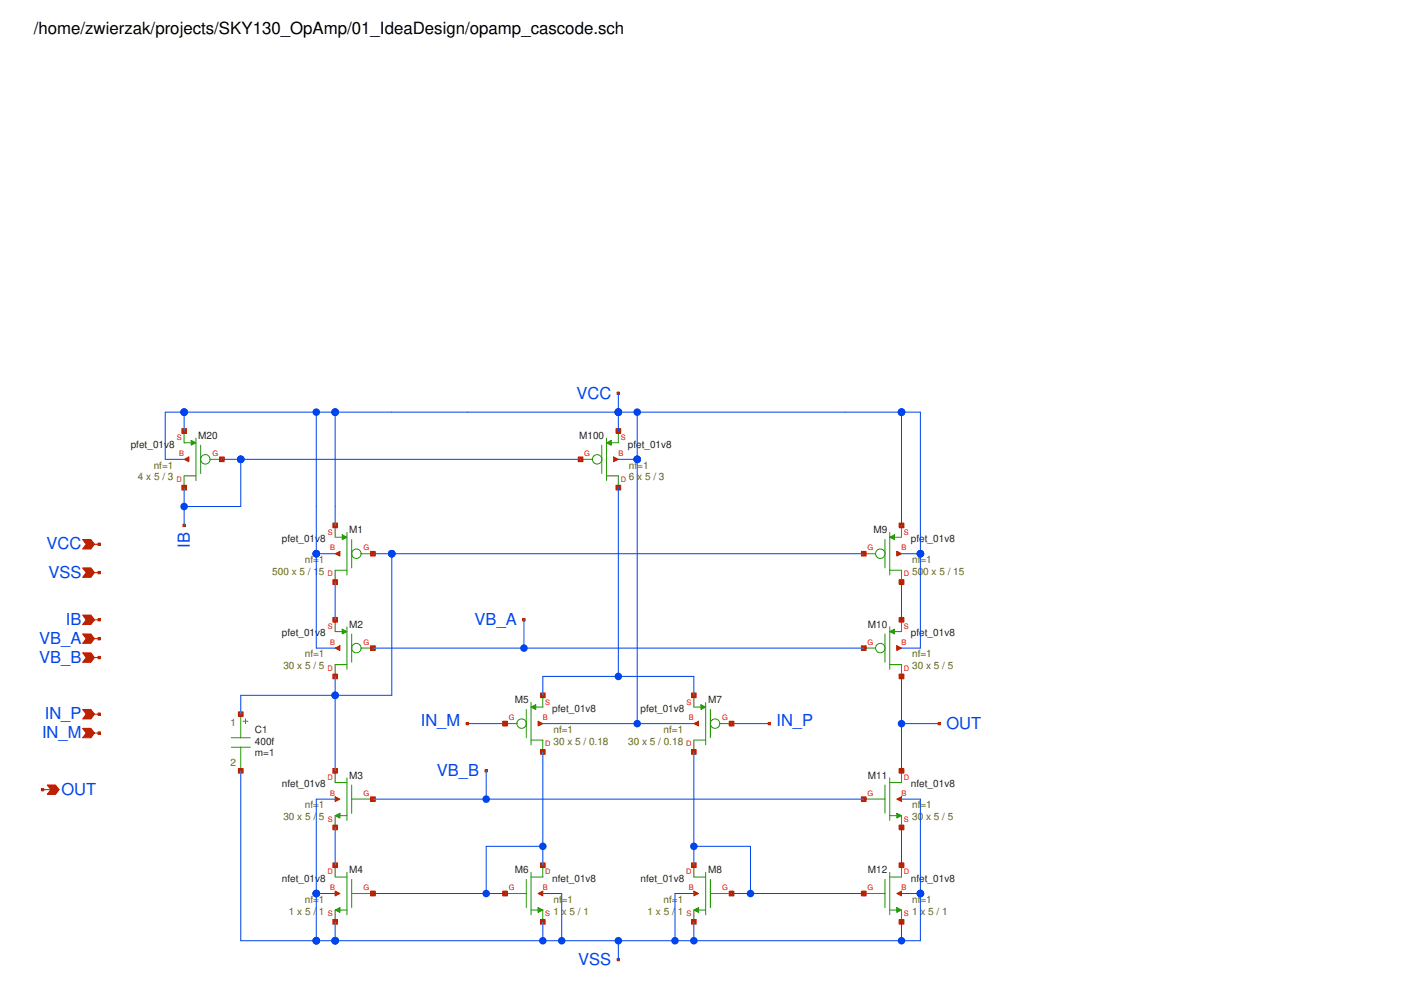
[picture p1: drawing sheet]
<svg xmlns="http://www.w3.org/2000/svg" width="297mm" height="210mm" viewBox="0 0 297 210" stroke-linecap="round" stroke-linejoin="round" font-family="sans-serif">
<path d="M180.9 116h2.5M185.4 113v6M186.4 111.5v8.9M186.4 119.5h2.4v2.4M188.8 110.1v2.4h-1.4" fill="none" stroke="#229800" stroke-width=".21"/>
<path d="M186.4 112.5l1-.5v1z" fill="#229800"/>
<g fill="none" stroke="#229800" stroke-width=".21">
<path d="M70.2 110.1v2.4h1.5M72.7 111.5v8.9M72.7 119.5h-2.5v2.4M73.7 113v6M75.6 116h2.5M186.4 112.5l1-.5v1z"/>
<circle cx="184.4" cy="116" r=".99"/>
</g>
<path d="M71.7 112l1 .5-1 .5z" fill="#229800"/>
<g fill="none" stroke="#229800" stroke-width=".21">
<path d="M121.6 96.2h2.5M126.1 93.3v5.9M127.1 91.8v8.9M127.1 99.7h2.4v2.5M129.5 90.3v2.5h-1.5M71.7 112l1 .5-1 .5z"/>
<circle cx="74.7" cy="116" r=".99"/>
</g>
<path d="M127.1 92.8l.9-.5v1z" fill="#229800"/>
<g fill="none" stroke="#229800" stroke-width=".21">
<path d="M38.6 90.3v2.5h1.5M41 91.8v8.9M41 99.7h-2.4v2.5M42 93.3v5.9M44 96.2h2.5M127.1 92.8l.9-.5v1z"/>
<circle cx="125.1" cy="96.2" r=".99"/>
</g>
<path d="M40.1 92.3l.9 .5-.9 .5z" fill="#229800"/>
<g fill="none" stroke="#229800" stroke-width=".21">
<path d="M40.1 92.3l.9 .5-.9 .5zM180.9 135.8h2.5M185.4 132.8v5.9M186.4 131.3v8.9M186.4 139.2h2.4v2.5M188.8 129.8v2.5h-1.4"/>
<circle cx="43" cy="96.2" r=".99"/>
</g>
<path d="M186.4 132.3l1-.5v1z" fill="#229800"/>
<g fill="none" stroke="#229800" stroke-width=".21">
<path d="M70.2 129.8v2.5h1.5M72.7 131.3v8.9M72.7 139.2h-2.5v2.5M73.7 132.8v5.9M75.6 135.8h2.5M186.4 132.3l1-.5v1z"/>
<circle cx="184.4" cy="135.8" r=".99"/>
</g>
<path d="M71.7 131.8l1 .5-1 .5z" fill="#229800"/>
<g fill="none" stroke="#229800" stroke-width=".21">
<path d="M71.7 131.8l1 .5-1 .5zM105.8 151.6h2.5M110.2 148.6v6M111.2 147.1v8.9M111.2 155h2.5v2.5M113.7 145.7v2.4h-1.5"/>
<circle cx="74.7" cy="135.8" r=".99"/>
</g>
<path d="M111.2 148.1l1-.5v1z" fill="#229800"/>
<g fill="none" stroke="#229800" stroke-width=".21">
<path d="M111.2 148.1l1-.5v1zM145.3 145.7v2.4h1.5M147.8 147.1v8.9M147.8 155h-2.5v2.5M148.8 148.6v6M150.8 151.6h2.5"/>
<circle cx="109.3" cy="151.6" r=".99"/>
</g>
<path d="M146.8 147.6l1 .5-1 .5z" fill="#229800"/>
<g fill="none" stroke="#229800" stroke-width=".21">
<path d="M146.8 147.6l1 .5-1 .5zM105.8 187.2h4.4M110.2 184.2v5.9M111.2 182.7v8.9M111.2 190.6h1.5M113.7 181.2v2.5h-2.5M113.7 190.6v2.5"/>
<circle cx="149.8" cy="151.6" r=".99"/>
</g>
<path d="M112.7 190.1l1 .5-1 .5z" fill="#229800"/>
<path d="M112.7 190.1l1 .5-1 .5zM145.3 181.2v2.5h2.5M145.3 190.6v2.5M146.3 190.6h1.5M147.8 182.7v8.9M148.8 187.2h4.5M148.8 184.2v5.9" fill="none" stroke="#229800" stroke-width=".21"/>
<path d="M145.3 190.6l1-.5v1z" fill="#229800"/>
<path d="M145.3 190.6l1-.5v1zM180.9 187.2h4.5M185.4 184.2v5.9M186.4 182.7v8.9M186.4 190.6h1.5M188.8 181.2v2.5h-2.4M188.8 190.6v2.5" fill="none" stroke="#229800" stroke-width=".21"/>
<path d="M187.9 190.1l.9 .5-.9 .5z" fill="#229800"/>
<path d="M70.2 181.2v2.5h2.5M70.2 190.6v2.5M71.2 190.6h1.5M72.7 182.7v8.9M73.7 187.2h4.4M73.7 184.2v5.9M187.9 190.1l.9 .5-.9 .5z" fill="none" stroke="#229800" stroke-width=".21"/>
<path d="M70.2 190.6l1-.5v1z" fill="#229800"/>
<path d="M180.9 167.4h4.5M185.4 164.4v6M186.4 163v8.9M186.4 170.9h1.5M188.8 161.5v2.4h-2.4M188.8 170.9v2.4M70.2 190.6l1-.5v1z" fill="none" stroke="#229800" stroke-width=".21"/>
<path d="M187.9 170.4l.9 .5-.9 .5z" fill="#229800"/>
<path d="M70.2 161.5v2.4h2.5M70.2 170.9v2.4M71.2 170.9h1.5M72.7 163v8.9M73.7 167.4h4.4M73.7 164.4v6M187.9 170.4l.9 .5-.9 .5z" fill="none" stroke="#229800" stroke-width=".21"/>
<path d="M70.2 170.9l1-.5v1z" fill="#229800"/>
<path d="M48.5 154.6h3.9M48.5 156.5h3.9M50.4 149.6v5M50.4 156.5v5M50.9 151.1h1M51.4 150.6v1M70.2 170.9l1-.5v1z" fill="none" stroke="#229800" stroke-width=".21"/>
<path d="M187.9 115.5l.9 .5-.9 .5z" fill="#ba2200"/>
<path d="M187.9 115.5l.9 .5-.9 .5zM188.4 121.4h.9v1h-.9z" fill="none" stroke="#ba2200" stroke-width=".21"/>
<path d="M188.4 121.4h.9v1h-.9z" fill="#ba2200"/>
<path d="M180.4 115.5h1v1h-1z" fill="none" stroke="#ba2200" stroke-width=".21"/>
<path d="M180.4 115.5h1v1h-1z" fill="#ba2200"/>
<path d="M188.4 109.6h.9v1h-.9z" fill="none" stroke="#ba2200" stroke-width=".21"/>
<path d="M188.4 109.6h.9v1h-.9z" fill="#ba2200"/>
<path d="M188.8 116h.1" fill="none" stroke="#ba2200" stroke-width=".21"/>
<path d="M70.2 116l1-.5v1z" fill="#ba2200"/>
<path d="M70.2 116l1-.5v1zM69.7 121.4h1v1h-1z" fill="none" stroke="#ba2200" stroke-width=".21"/>
<path d="M69.7 121.4h1v1h-1z" fill="#ba2200"/>
<path d="M77.6 115.5h1v1h-1z" fill="none" stroke="#ba2200" stroke-width=".21"/>
<path d="M77.6 115.5h1v1h-1z" fill="#ba2200"/>
<path d="M69.7 109.6h1v1h-1z" fill="none" stroke="#ba2200" stroke-width=".21"/>
<path d="M69.7 109.6h1v1h-1z" fill="#ba2200"/>
<path d="M70.2 116h.1" fill="none" stroke="#ba2200" stroke-width=".21"/>
<path d="M128.5 95.7l1 .5-1 .5z" fill="#ba2200"/>
<path d="M128.5 95.7l1 .5-1 .5zM129 101.7h1v.9h-1z" fill="none" stroke="#ba2200" stroke-width=".21"/>
<path d="M129 101.7h1v.9h-1z" fill="#ba2200"/>
<path d="M121.1 95.7h1v1h-1z" fill="none" stroke="#ba2200" stroke-width=".21"/>
<path d="M121.1 95.7h1v1h-1z" fill="#ba2200"/>
<path d="M129 89.8h1v1h-1z" fill="none" stroke="#ba2200" stroke-width=".21"/>
<path d="M129 89.8h1v1h-1z" fill="#ba2200"/>
<path d="M129.5 96.2h.1" fill="none" stroke="#ba2200" stroke-width=".21"/>
<path d="M38.6 96.2l1-.5v1z" fill="#ba2200"/>
<path d="M38.6 96.2l1-.5v1zM38.1 101.7h1v.9h-1z" fill="none" stroke="#ba2200" stroke-width=".21"/>
<path d="M38.1 101.7h1v.9h-1z" fill="#ba2200"/>
<path d="M46 95.7h1v1h-1z" fill="none" stroke="#ba2200" stroke-width=".21"/>
<path d="M46 95.7h1v1h-1z" fill="#ba2200"/>
<path d="M38.1 89.8h1v1h-1z" fill="none" stroke="#ba2200" stroke-width=".21"/>
<path d="M38.1 89.8h1v1h-1z" fill="#ba2200"/>
<path d="M38.6 96.2h.1" fill="none" stroke="#ba2200" stroke-width=".21"/>
<path d="M19.8 149.6h1" fill="none" stroke="#ba2200" stroke-width=".21"/>
<path d="M17.3 148.6h1.7l.8 1-.8 1h-1.7l.8-1z" fill="#ba2200"/>
<path d="M17.3 148.6h1.7l.8 1-.8 1h-1.7l.8-1zM20.5 149.4h.5v.5h-.5z" fill="none" stroke="#ba2200" stroke-width=".21"/>
<path d="M20.5 149.4h.5v.5h-.5z" fill="#ba2200"/>
<path d="M19.8 153.6h1" fill="none" stroke="#ba2200" stroke-width=".21"/>
<path d="M17.3 152.6h1.7l.8 1-.8 1h-1.7l.8-1z" fill="#ba2200"/>
<path d="M17.3 152.6h1.7l.8 1-.8 1h-1.7l.8-1zM20.5 153.3h.5v.5h-.5z" fill="none" stroke="#ba2200" stroke-width=".21"/>
<path d="M20.5 153.3h.5v.5h-.5z" fill="#ba2200"/>
<path d="M19.8 114h1" fill="none" stroke="#ba2200" stroke-width=".21"/>
<path d="M17.3 113h1.7l.8 1-.8 1h-1.7l.8-1z" fill="#ba2200"/>
<path d="M17.3 113h1.7l.8 1-.8 1h-1.7l.8-1zM20.5 113.8h.5v.5h-.5z" fill="none" stroke="#ba2200" stroke-width=".21"/>
<path d="M20.5 113.8h.5v.5h-.5z" fill="#ba2200"/>
<path d="M19.8 120h1" fill="none" stroke="#ba2200" stroke-width=".21"/>
<path d="M17.3 119h1.7l.8 1-.8 .9h-1.7l.8-.9z" fill="#ba2200"/>
<path d="M17.3 119h1.7l.8 1-.8 .9h-1.7l.8-.9zM20.5 119.7h.5v.5h-.5z" fill="none" stroke="#ba2200" stroke-width=".21"/>
<path d="M20.5 119.7h.5v.5h-.5z" fill="#ba2200"/>
<path d="M160.9 151.3h.5v.5h-.5z" fill="none" stroke="#ba2200" stroke-width=".21"/>
<path d="M160.9 151.3h.5v.5h-.5z" fill="#ba2200"/>
<path d="M97.6 151.3h.5v.5h-.5z" fill="none" stroke="#ba2200" stroke-width=".21"/>
<path d="M97.6 151.3h.5v.5h-.5z" fill="#ba2200"/>
<path d="M129.3 200.8h.5v.5h-.5z" fill="none" stroke="#ba2200" stroke-width=".21"/>
<path d="M129.3 200.8h.5v.5h-.5z" fill="#ba2200"/>
<path d="M129.3 82.1h.5v.5h-.5z" fill="none" stroke="#ba2200" stroke-width=".21"/>
<path d="M129.3 82.1h.5v.5h-.5z" fill="#ba2200"/>
<path d="M8.9 165.4h1.7" fill="none" stroke="#ba2200" stroke-width=".21"/>
<path d="M9.9 164.4h1.7l.8 1-.8 1h-1.7l.7-1z" fill="#ba2200"/>
<path d="M8.7 165.2h.5v.5h-.5zM9.9 164.4h1.7l.8 1-.8 1h-1.7l.7-1z" fill="none" stroke="#ba2200" stroke-width=".21"/>
<path d="M8.7 165.2h.5v.5h-.5z" fill="#ba2200"/>
<path d="M196.5 151.3h.5v.5h-.5z" fill="none" stroke="#ba2200" stroke-width=".21"/>
<g fill="#ba2200">
<path d="M196.5 151.3h.5v.5h-.5z"/>
<path d="M187.9 135.3l.9 .5-.9 .5z"/>
</g>
<path d="M187.9 135.3l.9 .5-.9 .5zM188.4 141.2h.9v1h-.9z" fill="none" stroke="#ba2200" stroke-width=".21"/>
<path d="M188.4 141.2h.9v1h-.9z" fill="#ba2200"/>
<path d="M180.4 135.3h1v1h-1z" fill="none" stroke="#ba2200" stroke-width=".21"/>
<path d="M180.4 135.3h1v1h-1z" fill="#ba2200"/>
<path d="M188.4 129.3h.9v1h-.9z" fill="none" stroke="#ba2200" stroke-width=".21"/>
<path d="M188.4 129.3h.9v1h-.9z" fill="#ba2200"/>
<path d="M188.8 135.8h.1" fill="none" stroke="#ba2200" stroke-width=".21"/>
<path d="M70.2 135.8l1-.5v1z" fill="#ba2200"/>
<path d="M70.2 135.8l1-.5v1zM69.7 141.2h1v1h-1z" fill="none" stroke="#ba2200" stroke-width=".21"/>
<path d="M69.7 141.2h1v1h-1z" fill="#ba2200"/>
<path d="M77.6 135.3h1v1h-1z" fill="none" stroke="#ba2200" stroke-width=".21"/>
<path d="M77.6 135.3h1v1h-1z" fill="#ba2200"/>
<path d="M69.7 129.3h1v1h-1z" fill="none" stroke="#ba2200" stroke-width=".21"/>
<path d="M69.7 129.3h1v1h-1z" fill="#ba2200"/>
<path d="M70.2 135.8h.1" fill="none" stroke="#ba2200" stroke-width=".21"/>
<path d="M109.5 129.6h.5v.5h-.5z" fill="none" stroke="#ba2200" stroke-width=".21"/>
<path d="M109.5 129.6h.5v.5h-.5z" fill="#ba2200"/>
<path d="M101.6 161.2h.5v.5h-.5z" fill="none" stroke="#ba2200" stroke-width=".21"/>
<g fill="#ba2200">
<path d="M101.6 161.2h.5v.5h-.5z"/>
<path d="M112.7 151.1l1 .5-1 .5z"/>
</g>
<path d="M112.7 151.1l1 .5-1 .5zM113.2 157h1v1h-1z" fill="none" stroke="#ba2200" stroke-width=".21"/>
<path d="M113.2 157h1v1h-1z" fill="#ba2200"/>
<path d="M105.3 151.1h1v1h-1z" fill="none" stroke="#ba2200" stroke-width=".21"/>
<path d="M105.3 151.1h1v1h-1z" fill="#ba2200"/>
<path d="M113.2 145.2h1v.9h-1z" fill="none" stroke="#ba2200" stroke-width=".21"/>
<path d="M113.2 145.2h1v.9h-1z" fill="#ba2200"/>
<path d="M113.7 151.6h.1" fill="none" stroke="#ba2200" stroke-width=".21"/>
<path d="M145.3 151.6l1-.5v1z" fill="#ba2200"/>
<path d="M144.9 157h.9v1h-.9zM145.3 151.6l1-.5v1z" fill="none" stroke="#ba2200" stroke-width=".21"/>
<path d="M144.9 157h.9v1h-.9z" fill="#ba2200"/>
<path d="M152.8 151.1h.9v1h-.9z" fill="none" stroke="#ba2200" stroke-width=".21"/>
<path d="M152.8 151.1h.9v1h-.9z" fill="#ba2200"/>
<path d="M144.9 145.2h.9v.9h-.9z" fill="none" stroke="#ba2200" stroke-width=".21"/>
<path d="M144.9 145.2h.9v.9h-.9z" fill="#ba2200"/>
<path d="M145.3 151.6h.1" fill="none" stroke="#ba2200" stroke-width=".21"/>
<path d="M112.7 187.2l1-.5v1z" fill="#ba2200"/>
<path d="M112.7 187.2l1-.5v1zM113.2 180.8h1v.9h-1z" fill="none" stroke="#ba2200" stroke-width=".21"/>
<path d="M113.2 180.8h1v.9h-1z" fill="#ba2200"/>
<path d="M105.3 186.7h1v1h-1z" fill="none" stroke="#ba2200" stroke-width=".21"/>
<path d="M105.3 186.7h1v1h-1z" fill="#ba2200"/>
<path d="M113.2 192.6h1v1h-1z" fill="none" stroke="#ba2200" stroke-width=".21"/>
<path d="M113.2 192.6h1v1h-1z" fill="#ba2200"/>
<path d="M113.7 187.2h.1" fill="none" stroke="#ba2200" stroke-width=".21"/>
<path d="M145.3 186.7l1 .5-1 .5z" fill="#ba2200"/>
<path d="M144.9 180.8h.9v.9h-.9zM145.3 186.7l1 .5-1 .5z" fill="none" stroke="#ba2200" stroke-width=".21"/>
<path d="M144.9 180.8h.9v.9h-.9z" fill="#ba2200"/>
<path d="M152.8 186.7h.9v1h-.9z" fill="none" stroke="#ba2200" stroke-width=".21"/>
<path d="M152.8 186.7h.9v1h-.9z" fill="#ba2200"/>
<path d="M144.9 192.6h.9v1h-.9z" fill="none" stroke="#ba2200" stroke-width=".21"/>
<path d="M144.9 192.6h.9v1h-.9z" fill="#ba2200"/>
<path d="M145.3 187.2h.1" fill="none" stroke="#ba2200" stroke-width=".21"/>
<path d="M187.9 187.2l.9-.5v1z" fill="#ba2200"/>
<path d="M187.9 187.2l.9-.5v1zM188.4 180.8h.9v.9h-.9z" fill="none" stroke="#ba2200" stroke-width=".21"/>
<path d="M188.4 180.8h.9v.9h-.9z" fill="#ba2200"/>
<path d="M180.4 186.7h1v1h-1z" fill="none" stroke="#ba2200" stroke-width=".21"/>
<path d="M180.4 186.7h1v1h-1z" fill="#ba2200"/>
<path d="M188.4 192.6h.9v1h-.9z" fill="none" stroke="#ba2200" stroke-width=".21"/>
<path d="M188.4 192.6h.9v1h-.9z" fill="#ba2200"/>
<path d="M188.8 187.2h.1" fill="none" stroke="#ba2200" stroke-width=".21"/>
<path d="M70.2 186.7l1 .5-1 .5z" fill="#ba2200"/>
<path d="M69.7 180.8h1v.9h-1zM70.2 186.7l1 .5-1 .5z" fill="none" stroke="#ba2200" stroke-width=".21"/>
<path d="M69.7 180.8h1v.9h-1z" fill="#ba2200"/>
<path d="M77.6 186.7h1v1h-1z" fill="none" stroke="#ba2200" stroke-width=".21"/>
<path d="M77.6 186.7h1v1h-1z" fill="#ba2200"/>
<path d="M69.7 192.6h1v1h-1z" fill="none" stroke="#ba2200" stroke-width=".21"/>
<path d="M69.7 192.6h1v1h-1z" fill="#ba2200"/>
<path d="M70.2 187.2h.1" fill="none" stroke="#ba2200" stroke-width=".21"/>
<path d="M187.9 167.4l.9-.5v1z" fill="#ba2200"/>
<path d="M187.9 167.4l.9-.5v1zM188.4 161h.9v1h-.9z" fill="none" stroke="#ba2200" stroke-width=".21"/>
<path d="M188.4 161h.9v1h-.9z" fill="#ba2200"/>
<path d="M180.4 166.9h1v1h-1z" fill="none" stroke="#ba2200" stroke-width=".21"/>
<path d="M180.4 166.9h1v1h-1z" fill="#ba2200"/>
<path d="M188.4 172.8h.9v1h-.9z" fill="none" stroke="#ba2200" stroke-width=".21"/>
<path d="M188.4 172.8h.9v1h-.9z" fill="#ba2200"/>
<path d="M188.8 167.4h.1" fill="none" stroke="#ba2200" stroke-width=".21"/>
<path d="M70.2 166.9l1 .5-1 .5z" fill="#ba2200"/>
<path d="M69.7 161h1v1h-1zM70.2 166.9l1 .5-1 .5z" fill="none" stroke="#ba2200" stroke-width=".21"/>
<path d="M69.7 161h1v1h-1z" fill="#ba2200"/>
<path d="M77.6 166.9h1v1h-1z" fill="none" stroke="#ba2200" stroke-width=".21"/>
<path d="M77.6 166.9h1v1h-1z" fill="#ba2200"/>
<path d="M69.7 172.8h1v1h-1z" fill="none" stroke="#ba2200" stroke-width=".21"/>
<path d="M69.7 172.8h1v1h-1z" fill="#ba2200"/>
<path d="M70.2 167.4h.1" fill="none" stroke="#ba2200" stroke-width=".21"/>
<path d="M49.9 149.1h1v1h-1z" fill="none" stroke="#ba2200" stroke-width=".21"/>
<path d="M49.9 149.1h1v1h-1z" fill="#ba2200"/>
<path d="M49.9 161h1v1h-1z" fill="none" stroke="#ba2200" stroke-width=".21"/>
<path d="M49.9 161h1v1h-1z" fill="#ba2200"/>
<path d="M38.3 109.8h.5v.5h-.5z" fill="none" stroke="#ba2200" stroke-width=".21"/>
<path d="M38.3 109.8h.5v.5h-.5z" fill="#ba2200"/>
<path d="M19.8 133.8h1" fill="none" stroke="#ba2200" stroke-width=".21"/>
<path d="M17.3 132.8h1.7l.8 1-.8 1h-1.7l.8-1z" fill="#ba2200"/>
<path d="M17.3 132.8h1.7l.8 1-.8 1h-1.7l.8-1zM20.5 133.5h.5v.5h-.5z" fill="none" stroke="#ba2200" stroke-width=".21"/>
<path d="M20.5 133.5h.5v.5h-.5z" fill="#ba2200"/>
<path d="M19.8 137.7h1" fill="none" stroke="#ba2200" stroke-width=".21"/>
<path d="M17.3 136.8h1.7l.8 .9-.8 1h-1.7l.8-1z" fill="#ba2200"/>
<path d="M17.3 136.8h1.7l.8 .9-.8 1h-1.7l.8-1zM20.5 137.5h.5v.5h-.5z" fill="none" stroke="#ba2200" stroke-width=".21"/>
<path d="M20.5 137.5h.5v.5h-.5z" fill="#ba2200"/>
<path d="M19.8 129.8h1" fill="none" stroke="#ba2200" stroke-width=".21"/>
<path d="M17.3 128.8h1.7l.8 1-.8 1h-1.7l.8-1z" fill="#ba2200"/>
<path d="M17.3 128.8h1.7l.8 1-.8 1h-1.7l.8-1zM20.5 129.6h.5v.5h-.5z" fill="none" stroke="#ba2200" stroke-width=".21"/>
<path d="M20.5 129.6h.5v.5h-.5z" fill="#ba2200"/>
<g fill="none" stroke="#0044ed" stroke-width=".21">
<path d="M38.6 96.2h-4v-9.9h158.2v49.5h-4M38.6 86.3v4M46.5 96.2h75.1M50.4 96.2v9.9h-11.8M66.3 86.3v49.5h3.9M70.2 86.3v23.8M129.5 82.4v7.9M129.5 96.2h4M133.5 86.3v65.3M188.8 86.3v23.8M38.6 102.2v7.9M66.3 116h3.9"/>
<path d="M78.1 116h102.8M82.1 116v29.7h-31.7v3.9M129.5 102.2v39.5M188.8 116h4M70.2 121.9v7.9M78.1 135.8h102.8M109.8 129.8v6M188.8 121.9v7.9M70.2 141.7v19.8M97.9 151.6h7.9M113.7 145.7v-4h31.6v4M113.7 157.5v23.7"/>
<path d="M113.7 151.6h31.6M145.3 157.5v23.7M153.3 151.6h7.9M188.8 151.6h8M188.8 141.7v19.8M50.4 161.5v35.6h142.4v-29.7h-4M70.2 173.3v7.9M70.2 167.4h-3.9v29.7M78.1 167.4h102.8M101.8 161.5v5.9M113.7 177.3h-11.9v9.9M145.3 177.3h11.9v9.9"/>
<path d="M188.8 173.3v7.9M66.3 187.2h3.9M70.2 193.1v4M78.1 187.2h27.7M113.7 193.1v4M113.7 187.2h4v9.9M129.5 197.1v3.9M145.3 193.1v4M145.3 187.2h-3.9v9.9M153.3 187.2h27.6M188.8 187.2h4M188.8 193.1v4"/>
</g>
<g fill="#0044ed">
<path d="M65.7 85.8a.79 .79 0 0 1 .9-.2 .79 .79 0 0 1 .4 .7h-.7h.7a.79 .79 0 0 1-1 .8 .79 .79 0 0 1-.3-1.3z"/>
<path d="M65.7 115.4a.79 .79 0 0 1 .9-.1 .79 .79 0 0 1 .4 .7h-.7h.7a.79 .79 0 0 1-1 .7 .79 .79 0 0 1-.3-1.3z"/>
<path d="M69.6 145.1a.79 .79 0 0 1 .9-.2 .79 .79 0 0 1 .5 .8h-.8h.8a.79 .79 0 0 1-1.1 .7 .79 .79 0 0 1-.3-1.3z"/>
<path d="M81.5 115.4a.79 .79 0 0 1 .9-.1 .79 .79 0 0 1 .5 .7h-.8h.8a.79 .79 0 0 1-1.1 .7 .79 .79 0 0 1-.3-1.3z"/>
<path d="M49.9 95.7a.79 .79 0 0 1 .8-.2 .79 .79 0 0 1 .5 .7h-.8h.8a.79 .79 0 0 1-1.1 .8 .79 .79 0 0 1-.2-1.3z"/>
<path d="M38 105.5a.79 .79 0 0 1 .9-.1 .79 .79 0 0 1 .5 .7h-.8h.8a.79 .79 0 0 1-1.1 .7 .79 .79 0 0 1-.3-1.3z"/>
<path d="M38 85.8a.79 .79 0 0 1 .9-.2 .79 .79 0 0 1 .5 .7h-.8h.8a.79 .79 0 0 1-1.1 .8 .79 .79 0 0 1-.3-1.3z"/>
<path d="M69.6 85.8a.79 .79 0 0 1 .9-.2 .79 .79 0 0 1 .5 .7h-.8h.8a.79 .79 0 0 1-1.1 .8 .79 .79 0 0 1-.3-1.3z"/>
<path d="M65.7 186.6a.79 .79 0 0 1 .9-.2 .79 .79 0 0 1 .4 .8h-.7h.7a.79 .79 0 0 1-1 .7 .79 .79 0 0 1-.3-1.3z"/>
<path d="M65.7 196.5a.79 .79 0 0 1 .9-.2 .79 .79 0 0 1 .4 .8h-.7h.7a.79 .79 0 0 1-1 .7 .79 .79 0 0 1-.3-1.3z"/>
<path d="M69.6 196.5a.79 .79 0 0 1 .9-.2 .79 .79 0 0 1 .5 .8h-.8h.8a.79 .79 0 0 1-1.1 .7 .79 .79 0 0 1-.3-1.3z"/>
<path d="M132.9 95.7a.79 .79 0 0 1 .9-.2 .79 .79 0 0 1 .5 .7h-.8h.8a.79 .79 0 0 1-1.1 .8 .79 .79 0 0 1-.3-1.3z"/>
<path d="M132.9 151a.79 .79 0 0 1 .9-.1 .79 .79 0 0 1 .5 .7h-.8h.8a.79 .79 0 0 1-1.1 .7 .79 .79 0 0 1-.3-1.3z"/>
<path d="M109.2 135.2a.79 .79 0 0 1 .9-.2 .79 .79 0 0 1 .4 .8h-.7h.7a.79 .79 0 0 1-1 .7 .79 .79 0 0 1-.3-1.3z"/>
<path d="M129 141.1a.79 .79 0 0 1 .8-.1 .79 .79 0 0 1 .5 .7h-.8h.8a.79 .79 0 0 1-1.1 .7 .79 .79 0 0 1-.2-1.3z"/>
<path d="M132.9 85.8a.79 .79 0 0 1 .9-.2 .79 .79 0 0 1 .5 .7h-.8h.8a.79 .79 0 0 1-1.1 .8 .79 .79 0 0 1-.3-1.3z"/>
<path d="M129 85.8a.79 .79 0 0 1 .8-.2 .79 .79 0 0 1 .5 .7h-.8h.8a.79 .79 0 0 1-1.1 .8 .79 .79 0 0 1-.2-1.3z"/>
<path d="M101.3 166.8a.79 .79 0 0 1 .8-.1 .79 .79 0 0 1 .5 .7h-.8h.8a.79 .79 0 0 1-1.1 .7 .79 .79 0 0 1-.2-1.3z"/>
<path d="M140.8 196.5a.79 .79 0 0 1 .9-.2 .79 .79 0 0 1 .5 .8h-.8h.8a.79 .79 0 0 1-1.1 .7 .79 .79 0 0 1-.3-1.3z"/>
<path d="M117.1 196.5a.79 .79 0 0 1 .9-.2 .79 .79 0 0 1 .5 .8h-.8h.8a.79 .79 0 0 1-1.1 .7 .79 .79 0 0 1-.3-1.3z"/>
<path d="M129 196.5a.79 .79 0 0 1 .8-.2 .79 .79 0 0 1 .5 .8h-.8h.8a.79 .79 0 0 1-1.1 .7 .79 .79 0 0 1-.2-1.3z"/>
<path d="M113.1 196.5a.79 .79 0 0 1 .9-.2 .79 .79 0 0 1 .5 .8h-.8h.8a.79 .79 0 0 1-1.1 .7 .79 .79 0 0 1-.3-1.3z"/>
<path d="M144.8 196.5a.79 .79 0 0 1 .8-.2 .79 .79 0 0 1 .5 .8h-.8h.8a.79 .79 0 0 1-1.1 .7 .79 .79 0 0 1-.2-1.3z"/>
<path d="M113.1 176.7a.79 .79 0 0 1 .9-.1 .79 .79 0 0 1 .5 .7h-.8h.8a.79 .79 0 0 1-1.1 .7 .79 .79 0 0 1-.3-1.3z"/>
<path d="M101.3 186.6a.79 .79 0 0 1 .8-.2 .79 .79 0 0 1 .5 .8h-.8h.8a.79 .79 0 0 1-1.1 .7 .79 .79 0 0 1-.2-1.3z"/>
<path d="M156.7 186.6a.79 .79 0 0 1 .8-.2 .79 .79 0 0 1 .5 .8h-.8h.8a.79 .79 0 0 1-1.1 .7 .79 .79 0 0 1-.2-1.3z"/>
<path d="M144.8 176.7a.79 .79 0 0 1 .8-.1 .79 .79 0 0 1 .5 .7h-.8h.8a.79 .79 0 0 1-1.1 .7 .79 .79 0 0 1-.2-1.3z"/>
<path d="M192.2 115.4a.79 .79 0 0 1 .9-.1 .79 .79 0 0 1 .5 .7h-.8h.8a.79 .79 0 0 1-1.1 .7 .79 .79 0 0 1-.3-1.3z"/>
<path d="M188.3 85.8a.79 .79 0 0 1 .8-.2 .79 .79 0 0 1 .5 .7h-.8h.8a.79 .79 0 0 1-1.1 .8 .79 .79 0 0 1-.2-1.3z"/>
<path d="M188.3 151a.79 .79 0 0 1 .8-.1 .79 .79 0 0 1 .5 .7h-.8h.8a.79 .79 0 0 1-1.1 .7 .79 .79 0 0 1-.2-1.3z"/>
<path d="M192.2 186.6a.79 .79 0 0 1 .9-.2 .79 .79 0 0 1 .5 .8h-.8h.8a.79 .79 0 0 1-1.1 .7 .79 .79 0 0 1-.3-1.3z"/>
<path d="M188.3 196.5a.79 .79 0 0 1 .9-.2 .79 .79 0 0 1 .4 .8h-.8h.8a.79 .79 0 0 1-1.1 .7 .79 .79 0 0 1-.2-1.3z"/>
</g>
<text font-size="3.5" x="7.1" y="7.1">/home/zwierzak/projects/SKY130_OpAmp/01_IdeaDesign/opamp_cascode.sch</text>
<g font-size="3.5" fill="#0044ed">
<text x="120.7" y="83.6">VCC</text>
<text x="9.8" y="115.1">VCC</text>
<text x="39.8" y="114.8" transform="rotate(-90 39.8 114.8)">IB</text>
<text x="10.1" y="121">VSS</text>
<text x="13.8" y="130.9">IB</text>
<text x="99.4" y="131">VB_A</text>
<text x="8.2" y="134.9">VB_A</text>
<text x="8.2" y="138.8">VB_B</text>
<text x="8.8" y="154.6">IN_M</text>
<text x="9.4" y="150.7">IN_P</text>
<text x="88.1" y="152">IN_M</text>
<text x="162.6" y="152">IN_P</text>
<text x="198.2" y="152.8">OUT</text>
<text x="12.9" y="166.5">OUT</text>
<text x="91.5" y="162.7">VB_B</text>
<text x="121.1" y="202.2">VSS</text>
</g>
<g font-size="2.1" fill="#222">
<text x="27.4" y="93.8">pfet_01v8</text>
<text x="41.5" y="92">M20</text>
<text x="121.3" y="92">M100</text>
<text x="131.5" y="93.8">pfet_01v8</text>
<text x="59" y="113.6">pfet_01v8</text>
<text x="73.2" y="111.8">M1</text>
<text x="183" y="111.8">M9</text>
<text x="190.8" y="113.6">pfet_01v8</text>
<text x="73.2" y="131.5">M2</text>
<text x="181.8" y="131.5">M10</text>
<text x="59" y="133.3">pfet_01v8</text>
<text x="190.8" y="133.3">pfet_01v8</text>
<text x="107.8" y="147.3">M5</text>
<text x="115.7" y="149.1">pfet_01v8</text>
<text x="134.2" y="149.1">pfet_01v8</text>
<text x="148.3" y="147.3">M7</text>
<text x="53.4" y="153.5">C1</text>
<text x="53.4" y="156">400f</text>
<text x="53.4" y="158.5">m=1</text>
<text x="59" y="165">nfet_01v8</text>
<text x="73.2" y="163.2">M3</text>
<text x="181.8" y="163.2">M11</text>
<text x="190.8" y="165">nfet_01v8</text>
<text x="59" y="184.7">nfet_01v8</text>
<text x="73.2" y="182.9">M4</text>
<text x="107.8" y="182.9">M6</text>
<text x="115.7" y="184.7">nfet_01v8</text>
<text x="134.2" y="184.7">nfet_01v8</text>
<text x="148.3" y="182.9">M8</text>
<text x="181.8" y="182.9">M12</text>
<text x="190.8" y="184.7">nfet_01v8</text>
</g>
<g font-size="2.1" fill="#660">
<text x="28.9" y="100.6">4 x 5 / 3</text>
<text x="32.2" y="98.2">nf=1</text>
<text x="131.8" y="100.6">6 x 5 / 3</text>
<text x="131.8" y="98.2">nf=1</text>
<text x="63.8" y="117.9">nf=1</text>
<text x="191.1" y="117.9">nf=1</text>
<text x="57" y="120.4">500 x 5 / 15</text>
<text x="191.1" y="120.4">500 x 5 / 15</text>
<text x="63.8" y="137.7">nf=1</text>
<text x="191.1" y="137.7">nf=1</text>
<text x="59.4" y="140.2">30 x 5 / 5</text>
<text x="191.1" y="140.2">30 x 5 / 5</text>
<text x="48.3" y="152">1</text>
<text x="115.9" y="156">30 x 5 / 0.18</text>
<text x="115.9" y="153.5">nf=1</text>
<text x="131.6" y="156">30 x 5 / 0.18</text>
<text x="139" y="153.5">nf=1</text>
<text x="48.3" y="160.4">2</text>
<text x="59.4" y="171.8">30 x 5 / 5</text>
<text x="63.8" y="169.3">nf=1</text>
<text x="191.1" y="171.8">30 x 5 / 5</text>
<text x="191.1" y="169.3">nf=1</text>
<text x="60.5" y="191.6">1 x 5 / 1</text>
<text x="63.8" y="189.1">nf=1</text>
<text x="115.9" y="191.6">1 x 5 / 1</text>
<text x="115.9" y="189.1">nf=1</text>
<text x="135.7" y="191.6">1 x 5 / 1</text>
<text x="139" y="189.1">nf=1</text>
<text x="191.1" y="191.6">1 x 5 / 1</text>
<text x="191.1" y="189.1">nf=1</text>
</g>
<g font-size="1.6" fill="#fe0000">
<text x="37" y="92.2">S</text>
<text x="37.5" y="95.5">B</text>
<text x="44.5" y="95.5">G</text>
<text x="122.4" y="95.5">G</text>
<text x="129.5" y="95.5">B</text>
<text x="130" y="92.2">S</text>
<text x="36.9" y="101">D</text>
<text x="130" y="101">D</text>
<text x="68.7" y="112">S</text>
<text x="189.3" y="112">S</text>
<text x="69.2" y="115.3">B</text>
<text x="76.1" y="115.3">G</text>
<text x="181.7" y="115.3">G</text>
<text x="188.8" y="115.3">B</text>
<text x="68.6" y="120.7">D</text>
<text x="189.3" y="120.7">D</text>
<text x="68.7" y="131.8">S</text>
<text x="189.3" y="131.8">S</text>
<text x="69.2" y="135.1">B</text>
<text x="76.1" y="135.1">G</text>
<text x="181.7" y="135.1">G</text>
<text x="188.8" y="135.1">B</text>
<text x="68.6" y="140.5">D</text>
<text x="189.3" y="140.5">D</text>
<text x="114.2" y="147.6">S</text>
<text x="143.8" y="147.6">S</text>
<text x="106.6" y="150.9">G</text>
<text x="113.7" y="150.9">B</text>
<text x="144.3" y="150.9">B</text>
<text x="151.3" y="150.9">G</text>
<text x="114.2" y="156.3">D</text>
<text x="143.7" y="156.3">D</text>
<text x="68.6" y="163.4">D</text>
<text x="69.2" y="166.7">B</text>
<text x="76.1" y="166.7">G</text>
<text x="181.7" y="166.7">G</text>
<text x="188.8" y="166.7">B</text>
<text x="189.3" y="163.4">D</text>
<text x="68.7" y="172.1">S</text>
<text x="189.3" y="172.1">S</text>
<text x="68.6" y="183.2">D</text>
<text x="114.2" y="183.2">D</text>
<text x="143.7" y="183.2">D</text>
<text x="189.3" y="183.2">D</text>
<text x="68.7" y="191.9">S</text>
<text x="69.2" y="186.5">B</text>
<text x="76.1" y="186.5">G</text>
<text x="106.6" y="186.5">G</text>
<text x="113.7" y="186.5">B</text>
<text x="114.2" y="191.9">S</text>
<text x="143.8" y="191.9">S</text>
<text x="144.3" y="186.5">B</text>
<text x="151.3" y="186.5">G</text>
<text x="181.7" y="186.5">G</text>
<text x="188.8" y="186.5">B</text>
<text x="189.3" y="191.9">S</text>
</g>
</svg>
